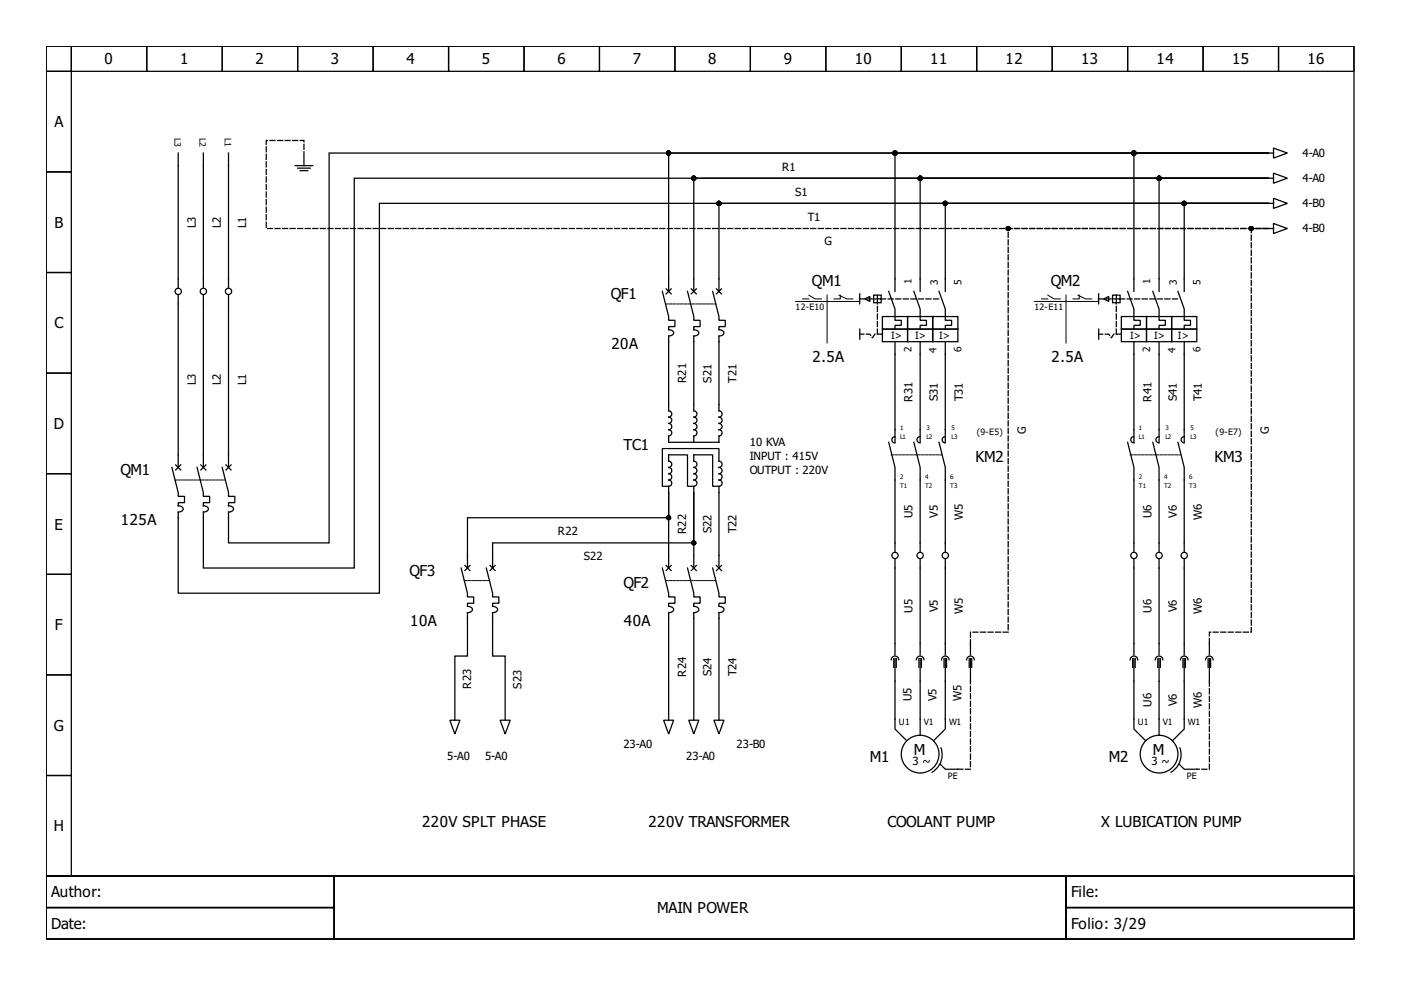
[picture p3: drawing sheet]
<svg xmlns="http://www.w3.org/2000/svg" width="297mm" height="210mm" viewBox="0 0 297 210" stroke-linecap="round" stroke-linejoin="round" font-family="sans-serif">
<g fill="none" stroke="#000" stroke-width=".27">
<path d="M9.8 9.8h277.3v176h-277.3zM9.8 9.8h5.3v5.3h-5.3zM9.8 15.1h5.3v21.4h-5.3zM15.1 9.8h16v5.3h-16zM31.1 9.8h16v5.3h-16zM47.1 9.8h16v5.3h-16zM63.1 9.8h16v5.3h-16zM79.1 9.8h16v5.3h-16zM95.1 9.8h16v5.3h-16zM111.1 9.8h16v5.3h-16zM127.1 9.8h16v5.3h-16zM143.1 9.8h16v5.3h-16z"/>
<path d="M159.1 9.8h16v5.3h-16zM175.1 9.8h16v5.3h-16zM191.1 9.8h16v5.3h-16zM207.1 9.8h16v5.3h-16zM223.1 9.8h16v5.3h-16zM239.1 9.8h16v5.3h-16zM255.1 9.8h16v5.3h-16zM271.1 9.8h16v5.3h-16zM9.8 36.5h5.3v21.3h-5.3zM37.8 32.5v28.5M43.1 32.5v28.5M48.4 32.5v28.5"/>
<path d="M62.6 35.1h3.7M63.1 35.7h2.7M63.6 36.2h1.6M64.4 32.5v2.6M268.9 37.8h-193.8v82.6h-32v-11.8a.8 .8 0 0 0 1-1l-.6-.3-.4-.1v-.6h1.3v-1.4h-1.3v-.8l-1.3-5.3M268.9 32.5h-199.1v82.6h-21.4v-6.5a.8 .8 0 0 0 1-1l-.5-.3-.5-.1v-.6h1.4v-1.4h-1.4v-.8l-1.3-5.3M268.9 32.5h-127.1v29.3M268.9 37.8h-23.2v24M268.9 32.5h-28.5v29.3M268.9 32.5h-79.1v29.3M268.9 37.8h-121.8v24M268.9 37.8h-73.8v24"/>
<path d="M269.2 37.8h.8M269.2 32.5h.8M270 36.7l2.9 1.1-2.9 1.1zM270 31.4l2.9 1.1-2.9 1zM9.8 57.8h5.3v21.3h-5.3zM268.9 43.1h-188.5v82.7h-42.6v-17.2a.8 .8 0 0 0 1-1l-.6-.3-.4-.1v-.6h1.3v-1.4h-1.3v-.8l-1.3-5.3M268.9 43.1h-68.5v18.7M268.9 43.1h-116.5v18.7M268.9 43.1h-17.8v18.7M269.2 48.4h.8M269.2 43.1h.8M270 47.4l2.9 1-2.9 1.1z"/>
<path d="M270 42.1l2.9 1-2.9 1.1zM9.8 79.1h5.3v21.3h-5.3zM37.8 62.6v36.5M43.1 62.6v36.5M48.4 62.6v36.5M140.4 61.8l1.4 5.3v.8h1.3v1.3h-1.3v.7a.8 .8 0 0 1 .9 .9l-.5 .4h-.4v15.9a.67 .67 0 0 1 .6 .7 .67 .67 0 0 1-.6 .6 .67 .67 0 0 1 .6 .7 .67 .67 0 0 1-.6 .7 .67 .67 0 0 1 .6 .6 .67 .67 0 0 1-.6 .7 .67 .67 0 0 1 .6 .7 .67 .67 0 0 1-.6 .6v1.4h10.6v-1.4a.67 .67 0 0 0 .7-.6 .67 .67 0 0 0-.7-.7 .67 .67 0 0 0 .7-.7 .67 .67 0 0 0-.7-.6 .67 .67 0 0 0 .7-.7 .67 .67 0 0 0-.7-.7 .67 .67 0 0 0 .7-.6 .67 .67 0 0 0-.7-.7v-15.9a.8 .8 0 0 0 1-.9l-.6-.3-.4-.1v-.7h1.4v-1.3h-1.4v-.8l-1.3-5.3M141.2 61.2l1.1 1.1M142.3 61.2l-1.1 1.1M145.8 61.8l1.3 5.3v.8h1.3v1.3h-1.3v.7a.8 .8 0 0 1 1 .9l-.6 .4h-.4v15.9a.67 .67 0 0 1 .7 .7 .67 .67 0 0 1-.7 .6 .67 .67 0 0 1 .7 .7 .67 .67 0 0 1-.7 .7 .67 .67 0 0 1 .7 .6 .67 .67 0 0 1-.7 .7 .67 .67 0 0 1 .7 .7 .67 .67 0 0 1-.7 .6v1.4M146.6 61.2l1 1.1M147.6 61.2l-1 1.1M151.9 61.2l1.1 1.1"/>
<path d="M153 61.2l-1.1 1.1M182.3 62.3v2.1M182.3 69.8v2.1M183.4 63.4l1-.6v1.1zM185.2 63.4h1.7M185.2 62.6h1.6v1.6h-1.6zM186 62.6v1.6M187.1 67.1h5.3v2.7h-5.3zM187.1 69.8h5.3v2.6h-5.3zM188.4 61.8l1.4 3.7v2.4h1.3v1.1h-1.3v.8M189.8 72.4v21.4M192.4 67.1h5.4v2.7h-5.4z"/>
<path d="M192.4 69.8h5.4v2.6h-5.4zM193.8 61.8l1.3 3.7v2.4h1.3v1.1h-1.3v.8M195.1 72.4v21.4M197.8 67.1h5.3v2.7h-5.3zM197.8 69.8h5.3v2.6h-5.3zM199.1 61.8l1.3 3.7v2.4h1.4v1.1h-1.4v.8M200.4 72.4v21.4M232.9 62.3v2.1M232.9 69.8v2.1M234 63.4l1.1-.6v1.1zM235.8 63.4h1.7M235.9 62.6h1.6v1.6h-1.6z"/>
<path d="M236.7 62.6v1.6M237.7 67.1h5.4v2.7h-5.4zM237.7 69.8h5.4v2.6h-5.4zM239.1 61.8l1.3 3.7v2.4h1.3v1.1h-1.3v.8M240.4 72.4v21.4M243.1 67.1h5.3v2.7h-5.3zM243.1 69.8h5.3v2.6h-5.3zM244.4 61.8l1.3 3.7v2.4h1.4v1.1h-1.4v.8M245.7 72.4v21.4M248.4 67.1h5.3v2.7h-5.3zM248.4 69.8h5.3v2.6h-5.3zM249.7 61.8l1.4 3.7v2.4h1.3v1.1h-1.3v.8"/>
<path d="M251.1 72.4v21.4M37.3 98.6l1 1M38.3 98.6l-1 1M42.6 98.6l1 1M43.6 98.6l-1 1M47.9 98.6l1.1 1M49 98.6l-1.1 1M188.4 93.8l1.4 5.3v17.9M189.8 92.6a.67 .67 0 0 0-.7 .6 .67 .67 0 0 0 .7 .7M193.8 93.8l1.3 5.3v17.9M195.1 92.6a.67 .67 0 0 0-.7 .6 .67 .67 0 0 0 .7 .7M199.1 93.8l1.3 5.3v17.9"/>
<path d="M200.4 92.6a.67 .67 0 0 0-.6 .6 .67 .67 0 0 0 .6 .7M239.1 93.8l1.3 5.3v17.9M240.4 92.6a.67 .67 0 0 0-.7 .6 .67 .67 0 0 0 .7 .7M244.4 93.8l1.3 5.3v17.9M245.7 92.6a.67 .67 0 0 0-.6 .6 .67 .67 0 0 0 .6 .7M249.7 93.8l1.4 5.3v17.9M251.1 92.6a.67 .67 0 0 0-.7 .6 .67 .67 0 0 0 .7 .7M9.8 100.4h5.3v21.4h-5.3zM98.6 119.9l1 1.1M99.6 119.9l-1 1.1M103.9 119.9l1.1 1.1M105 119.9l-1.1 1.1"/>
<path d="M141.2 119.9l1.1 1.1M141.5 103.1h-1.1v-8h12v2.7a.67 .67 0 0 1 .7 .6 .67 .67 0 0 1-.7 .7 .67 .67 0 0 1 .7 .7 .67 .67 0 0 1-.7 .6 .67 .67 0 0 1 .7 .7 .67 .67 0 0 1-.7 .7 .67 .67 0 0 1 .7 .6 .67 .67 0 0 1-.7 .7v17.3M141.8 104.4v16M141.8 104.4v5.4h-42.7v10.6M142.3 119.9l-1.1 1.1M146.6 119.9l1 1.1M146.8 103.1h-1v-6.7h-4v1.4a.67 .67 0 0 1 .6 .6 .67 .67 0 0 1-.6 .7 .67 .67 0 0 1 .6 .7 .67 .67 0 0 1-.6 .6 .67 .67 0 0 1 .6 .7 .67 .67 0 0 1-.6 .7 .67 .67 0 0 1 .6 .6 .67 .67 0 0 1-.6 .7v1.3M147.1 104.4v16M147.1 104.4v10.7h-42.7v5.3M147.6 119.9l-1 1.1M151.9 119.9l1.1 1.1M152.2 103.1h-1.1v-6.7h-4v1.4a.67 .67 0 0 1 .7 .6 .67 .67 0 0 1-.7 .7 .67 .67 0 0 1 .7 .7 .67 .67 0 0 1-.7 .6 .67 .67 0 0 1 .7 .7 .67 .67 0 0 1-.7 .7 .67 .67 0 0 1 .7 .6 .67 .67 0 0 1-.7 .7v1.3"/>
<path d="M153 119.9l-1.1 1.1M189.8 118.6v20.2M195.1 118.6v20.2M200.4 118.6v20.2M240.4 118.6v20.2M245.7 118.6v20.2M251.1 118.6v20.2M9.8 121.8h5.3v21.3h-5.3zM97.8 120.4l1.3 5.4v.8h1.3v1.3h-1.3v.7a.8 .8 0 0 1 1 .9l-.6 .3-.4 .1v9.2h-2.7v12.5M103.1 120.4l1.3 5.4v.8h1.4v1.3h-1.4v.7a.8 .8 0 0 1 1 .9l-.5 .3-.5 .1v9.2h2.7v12.5M140.4 120.4l1.4 5.4v.8h1.3v1.3h-1.3v.7a.8 .8 0 0 1 .9 .9l-.5 .3-.4 .1v21.7M145.8 120.4l1.3 5.4v.8h1.3v1.3h-1.3v.7a.8 .8 0 0 1 1 .9l-.6 .3-.4 .1v21.7"/>
<path d="M151.1 120.4l1.3 5.4v.8h1.4v1.3h-1.4v.7a.8 .8 0 0 1 1 .9l-.6 .3-.4 .1v21.7M189 139.9a.8 .8 0 0 1 .8-.8 .8 .8 0 0 1 .8 .8M189.5 139.6v1.9M189.8 139.6v15l2.4 2.4M190 139.6v1.9M194.3 139.9a.8 .8 0 0 1 .8-.8 .8 .8 0 0 1 .8 .8M194.8 139.6v1.9M195.1 139.6v16.3M195.4 139.6v1.9M199.6 139.9a.8 .8 0 0 1 .8-.8 .8 .8 0 0 1 .8 .8M200.2 139.6v1.9M200.4 139.6v15l-2.4 2.4"/>
<path d="M200.7 139.6v1.9M205 139.9a.8 .8 0 0 1 .8-.8 .8 .8 0 0 1 .8 .8M205.5 139.6v1.9M205.8 136.4v2.4M205.8 139.6v4.8M206 139.6v1.9M239.6 139.9a.8 .8 0 0 1 .8-.8 .8 .8 0 0 1 .8 .8M240.1 139.6v1.9M240.4 139.6v15l2.4 2.4M240.7 139.6v1.9M244.9 139.9a.8 .8 0 0 1 .8-.8 .8 .8 0 0 1 .8 .8M245.5 139.6v1.9"/>
<path d="M245.7 139.6v16.3M246 139.6v1.9M250.3 139.9a.8 .8 0 0 1 .8-.8 .8 .8 0 0 1 .8 .8M250.8 139.6v1.9M251.1 139.6v15l-2.4 2.4M251.3 139.6v1.9M255.6 139.9a.8 .8 0 0 1 .8-.8 .8 .8 0 0 1 .8 .8M256.1 139.6v1.9M256.4 136.4v2.4M256.4 139.6v4.8M256.7 139.6v1.9M9.8 143.1h5.3v21.3h-5.3z"/>
<path d="M95.4 152.7h2.1l-1.1 2.9zM96.4 151.9v.8M106 152.7h2.2l-1.1 2.9zM107.1 151.9v.8M140.7 152.7h2.1l-1 2.9zM141.8 151.9v.8M146 152.7h2.2l-1.1 2.9zM147.1 151.9v.8M151.4 152.7h2.1l-1.1 2.9zM152.4 151.9v.8M199.5 158.6a4.3 4.3 0 0 1-1.9 5.1M250.2 158.6a4.3 4.3 0 0 1-1.9 5.1"/>
<path d="M9.8 164.4h5.3v21.4h-5.3zM199.4 162l1 1.1h2.7M250 162l1.1 1.1h2.6M9.8 185.8h277.3v13.3h-277.3zM9.8 185.8h61v6.6h-61zM9.8 192.4h61v6.7h-61zM70.8 185.8h155.2v13.3h-155.2zM226 185.8h61.1v6.6h-61.1zM226 192.4h61.1v6.7h-61.1z"/>
<circle cx="37.8" cy="61.8" r=".67"/>
<circle cx="43.1" cy="61.8" r=".67"/>
<circle cx="48.4" cy="61.8" r=".67"/>
<circle cx="189.8" cy="117.8" r=".67"/>
<circle cx="195.1" cy="117.8" r=".67"/>
<circle cx="200.4" cy="117.8" r=".67"/>
<circle cx="240.4" cy="117.8" r=".67"/>
<circle cx="245.7" cy="117.8" r=".67"/>
<circle cx="251.1" cy="117.8" r=".67"/>
<circle cx="195.1" cy="159.9" r="4"/>
<circle cx="245.7" cy="159.9" r="4"/>
</g>
<path d="M141.1 64.4h10.7M189 96.4h10.6M239.6 96.4h10.7M37.1 101.8h10.7M98.4 123.1h5.4M141.1 123.1h10.7" fill="none" stroke="#000" stroke-width=".21" stroke-dasharray=".5 .3"/>
<g fill="none" stroke="#000" stroke-width=".27" stroke-dasharray="1.1 .5">
<path d="M268.9 48.4h-212.5v-18.6h8v2.4M268.9 48.4h-55.1v85.6h-8v2.4M182.2 63.4h3.1M186 70.8v-6.6M186.7 63.4h12.7M187.1 70.8h-1.6l-.5 .8-.6-.8h-2.1M232.9 63.4h3M236.7 70.8v-6.6M237.4 63.4h12.7M237.7 70.8h-1.6l-.5 .8-.5-.8h-2.2M256.4 136.4v-2.4h8.9v-85.6h3.6M256.4 144.4v18.7h-2.7"/>
<path d="M203.1 163.1h2.7v-18.7"/>
</g>
<path d="M168.7 63.9h13.3M170.2 63.4h1.3M171.5 62.6l1.3 .8h1.4M175.4 62.6v10.1M177.9 62.6l1.6 .8h1.3M178.2 62.6v.8h-1.4M219.4 63.9h13.3M220.8 63.4h1.3M222.1 62.6l1.4 .8h1.3M226 62.6v10.1M228.5 62.6l1.6 .8h1.4M228.8 62.6v.8h-1.3" fill="none" stroke="#000" stroke-width=".21"/>
<g fill="#000" stroke="#000" stroke-width=".27">
<circle cx="141.8" cy="32.5" r=".4"/>
<circle cx="147.1" cy="37.8" r=".4"/>
<circle cx="189.8" cy="32.5" r=".4"/>
<circle cx="195.1" cy="37.8" r=".4"/>
<circle cx="240.4" cy="32.5" r=".4"/>
<circle cx="245.7" cy="37.8" r=".4"/>
<circle cx="152.4" cy="43.1" r=".4"/>
<circle cx="200.4" cy="43.1" r=".4"/>
<circle cx="213.8" cy="48.4" r=".4"/>
<circle cx="251.1" cy="43.1" r=".4"/>
<circle cx="265.3" cy="48.4" r=".4"/>
<circle cx="141.8" cy="109.8" r=".4"/>
<circle cx="147.1" cy="115.1" r=".4"/>
</g>
<g font-size="3.2">
<text x="22.2" y="13.7">0</text>
<text x="38.2" y="13.7">1</text>
<text x="54.2" y="13.7">2</text>
<text x="70.2" y="13.7">3</text>
<text x="86.2" y="13.7">4</text>
<text x="102.2" y="13.7">5</text>
<text x="118.2" y="13.7">6</text>
<text x="134.2" y="13.7">7</text>
<text x="150.2" y="13.7">8</text>
<text x="166.2" y="13.7">9</text>
<text x="181.2" y="13.7">10</text>
<text x="197.2" y="13.7">11</text>
<text x="213.2" y="13.7">12</text>
<text x="229.2" y="13.7">13</text>
<text x="245.2" y="13.7">14</text>
<text x="261.2" y="13.7">15</text>
<text x="277.2" y="13.7">16</text>
<text x="11.5" y="27">A</text>
<text x="11.5" y="48.3">B</text>
<text x="129.5" y="63.4">QF1</text>
<text x="172.2" y="60.7">QM1</text>
<text x="222.8" y="60.7">QM2</text>
<text x="11.5" y="69.6">C</text>
<text x="129.6" y="74">20A</text>
<text x="172.3" y="76.7">2.5A</text>
<text x="222.9" y="76.7">2.5A</text>
<text x="11.4" y="91">D</text>
<text x="132.2" y="95.4">TC1</text>
<text x="25.5" y="100.7">QM1</text>
<text x="206.8" y="98">KM2</text>
<text x="257.5" y="98">KM3</text>
<text x="11.5" y="112.3">E</text>
<text x="25.7" y="111.4">125A</text>
<text x="86.8" y="122">QF3</text>
<text x="132.2" y="124.7">QF2</text>
<text x="11.7" y="133.6">F</text>
<text x="87" y="132.7">10A</text>
<text x="132.3" y="132.7">40A</text>
<text x="11.4" y="155">G</text>
<text x="184.4" y="161.6">M1</text>
<text x="193.8" y="160.2">M</text>
<text x="235.1" y="161.6">M2</text>
<text x="244.4" y="160.2">M</text>
<text x="11.4" y="176.3">H</text>
<text x="89.5" y="175.4">220V SPLT PHASE</text>
<text x="137.5" y="175.4">220V TRANSFORMER</text>
<text x="188.2" y="175.4">COOLANT PUMP</text>
<text x="233.5" y="175.4">X LUBICATION PUMP</text>
<text x="10.9" y="190.3">Author:</text>
<text x="227.1" y="190.3">File:</text>
<text x="10.9" y="197">Date:</text>
<text x="139.4" y="193.6">MAIN POWER</text>
<text x="227.1" y="197">Folio: 3/29</text>
</g>
<g font-size="2.4">
<text x="276.1" y="33.3">4-A0</text>
<text x="165.8" y="36.2">R1</text>
<text x="168.6" y="41.5">S1</text>
<text x="276.1" y="38.6">4-A0</text>
<text x="171.3" y="46.8">T1</text>
<text x="276.1" y="43.9">4-B0</text>
<text x="41.5" y="48.3" transform="rotate(-90 41.5 48.3)">L3</text>
<text x="46.8" y="48.3" transform="rotate(-90 46.8 48.3)">L2</text>
<text x="52.2" y="48.3" transform="rotate(-90 52.2 48.3)">L1</text>
<text x="174.8" y="51.9">G</text>
<text x="276.1" y="49.2">4-B0</text>
<text x="41.5" y="81.6" transform="rotate(-90 41.5 81.6)">L3</text>
<text x="46.8" y="81.6" transform="rotate(-90 46.8 81.6)">L2</text>
<text x="52.2" y="81.6" transform="rotate(-90 52.2 81.6)">L1</text>
<text x="145.5" y="81.2" transform="rotate(-90 145.5 81.2)">R21</text>
<text x="150.8" y="81.1" transform="rotate(-90 150.8 81.1)">S21</text>
<text x="156.2" y="81.1" transform="rotate(-90 156.2 81.1)">T21</text>
<text x="193.5" y="85.2" transform="rotate(-90 193.5 85.2)">R31</text>
<text x="198.8" y="85.1" transform="rotate(-90 198.8 85.1)">S31</text>
<text x="204.2" y="85.1" transform="rotate(-90 204.2 85.1)">T31</text>
<text x="244.1" y="85.2" transform="rotate(-90 244.1 85.2)">R41</text>
<text x="249.5" y="85.1" transform="rotate(-90 249.5 85.1)">S41</text>
<text x="254.8" y="85.1" transform="rotate(-90 254.8 85.1)">T41</text>
<text x="159" y="94.6">10 KVA</text>
<text x="217.5" y="92" transform="rotate(-90 217.5 92)">G</text>
<text x="269" y="92" transform="rotate(-90 269 92)">G</text>
<text x="159" y="97.5">INPUT : 415V</text>
<text x="159" y="100.4">OUTPUT : 220V</text>
<text x="118.3" y="113.5">R22</text>
<text x="145.5" y="113.2" transform="rotate(-90 145.5 113.2)">R22</text>
<text x="150.8" y="113.1" transform="rotate(-90 150.8 113.1)">S22</text>
<text x="156.2" y="113.1" transform="rotate(-90 156.2 113.1)">T22</text>
<text x="193.5" y="109.9" transform="rotate(-90 193.5 109.9)">U5</text>
<text x="198.8" y="109.8" transform="rotate(-90 198.8 109.8)">V5</text>
<text x="204.2" y="110.2" transform="rotate(-90 204.2 110.2)">W5</text>
<text x="244.1" y="109.9" transform="rotate(-90 244.1 109.9)">U6</text>
<text x="249.5" y="109.8" transform="rotate(-90 249.5 109.8)">V6</text>
<text x="254.8" y="110.2" transform="rotate(-90 254.8 110.2)">W6</text>
<text x="123.8" y="118.8">S22</text>
<text x="193.5" y="129.9" transform="rotate(-90 193.5 129.9)">U5</text>
<text x="198.8" y="129.8" transform="rotate(-90 198.8 129.8)">V5</text>
<text x="204.2" y="130.2" transform="rotate(-90 204.2 130.2)">W5</text>
<text x="244.1" y="129.9" transform="rotate(-90 244.1 129.9)">U6</text>
<text x="249.5" y="129.8" transform="rotate(-90 249.5 129.8)">V6</text>
<text x="254.8" y="130.2" transform="rotate(-90 254.8 130.2)">W6</text>
<text x="145.5" y="143.5" transform="rotate(-90 145.5 143.5)">R24</text>
<text x="150.8" y="143.4" transform="rotate(-90 150.8 143.4)">S24</text>
<text x="156.2" y="143.4" transform="rotate(-90 156.2 143.4)">T24</text>
<text x="99.9" y="146" transform="rotate(-90 99.9 146)">R23</text>
<text x="110.6" y="146" transform="rotate(-90 110.6 146)">S23</text>
<text x="193.2" y="148.7" transform="rotate(-90 193.2 148.7)">U5</text>
<text x="198.6" y="148.7" transform="rotate(-90 198.6 148.7)">V5</text>
<text x="203.9" y="148.7" transform="rotate(-90 203.9 148.7)">W5</text>
<text x="244.1" y="149.9" transform="rotate(-90 244.1 149.9)">U6</text>
<text x="249.5" y="149.8" transform="rotate(-90 249.5 149.8)">V6</text>
<text x="254.8" y="150.2" transform="rotate(-90 254.8 150.2)">W6</text>
<text x="94.8" y="161.2">5-A0</text>
<text x="102.8" y="161.2">5-A0</text>
<text x="132.2" y="158.6">23-A0</text>
<text x="145.5" y="161.2">23-A0</text>
<text x="156.2" y="158.6">23-B0</text>
<text x="193.5" y="162.3">3 ~</text>
<text x="244.1" y="162.3">3 ~</text>
</g>
<g font-size="2.1">
<text x="193.2" y="60.2" transform="rotate(-90 193.2 60.2)">1</text>
<text x="198.8" y="60.4" transform="rotate(-90 198.8 60.4)">3</text>
<text x="203.9" y="60.4" transform="rotate(-90 203.9 60.4)">5</text>
<text x="243.9" y="60.2" transform="rotate(-90 243.9 60.2)">1</text>
<text x="249.5" y="60.4" transform="rotate(-90 249.5 60.4)">3</text>
<text x="254.5" y="60.4" transform="rotate(-90 254.5 60.4)">5</text>
<text x="189" y="71.9">I&gt;</text>
<text x="194" y="71.9">I&gt;</text>
<text x="199.1" y="71.9">I&gt;</text>
<text x="239.6" y="71.9">I&gt;</text>
<text x="244.7" y="71.9">I&gt;</text>
<text x="249.7" y="71.9">I&gt;</text>
<text x="193.2" y="74.6" transform="rotate(-90 193.2 74.6)">2</text>
<text x="198.6" y="74.8" transform="rotate(-90 198.6 74.8)">4</text>
<text x="203.9" y="74.6" transform="rotate(-90 203.9 74.6)">6</text>
<text x="243.9" y="74.6" transform="rotate(-90 243.9 74.6)">2</text>
<text x="249.2" y="74.8" transform="rotate(-90 249.2 74.8)">4</text>
<text x="254.5" y="74.6" transform="rotate(-90 254.5 74.6)">6</text>
</g>
<g font-size="1.9">
<text x="37" y="29.3" transform="rotate(90 37 29.3)">L3</text>
<text x="42.3" y="29.3" transform="rotate(90 42.3 29.3)">L2</text>
<text x="47.6" y="29.3" transform="rotate(90 47.6 29.3)">L1</text>
<text x="168.7" y="65.8">12-E10</text>
<text x="219.4" y="65.8">12-E11</text>
<text x="207.1" y="92.2">(9-E5)</text>
<text x="257.7" y="92.2">(9-E7)</text>
<text x="190.6" y="153.8">U1</text>
<text x="195.9" y="153.8">V1</text>
<text x="201.2" y="153.8">W1</text>
<text x="241.2" y="153.8">U1</text>
<text x="246.5" y="153.8">V1</text>
<text x="251.9" y="153.8">W1</text>
<text x="201" y="165.2">PE</text>
<text x="251.6" y="165.2">PE</text>
</g>
<g font-size="1.3">
<text x="190.8" y="91.1">1</text>
<text x="190.8" y="93">L1</text>
<text x="196.4" y="91.1">3</text>
<text x="196.4" y="93">L2</text>
<text x="201.8" y="91.1">5</text>
<text x="201.8" y="93">L3</text>
<text x="241.5" y="91.1">1</text>
<text x="241.5" y="93">L1</text>
<text x="247.1" y="91.1">3</text>
<text x="247.1" y="93">L2</text>
<text x="252.4" y="91.1">5</text>
<text x="252.4" y="93">L3</text>
<text x="190.8" y="101.5">2</text>
<text x="196.2" y="101.5">4</text>
<text x="201.5" y="101.5">6</text>
<text x="241.5" y="101.5">2</text>
<text x="246.8" y="101.5">4</text>
<text x="252.1" y="101.5">6</text>
<text x="190.8" y="103.4">T1</text>
<text x="196.2" y="103.4">T2</text>
<text x="201.5" y="103.4">T3</text>
<text x="241.5" y="103.4">T1</text>
<text x="246.8" y="103.4">T2</text>
<text x="252.1" y="103.4">T3</text>
</g>
</svg>
